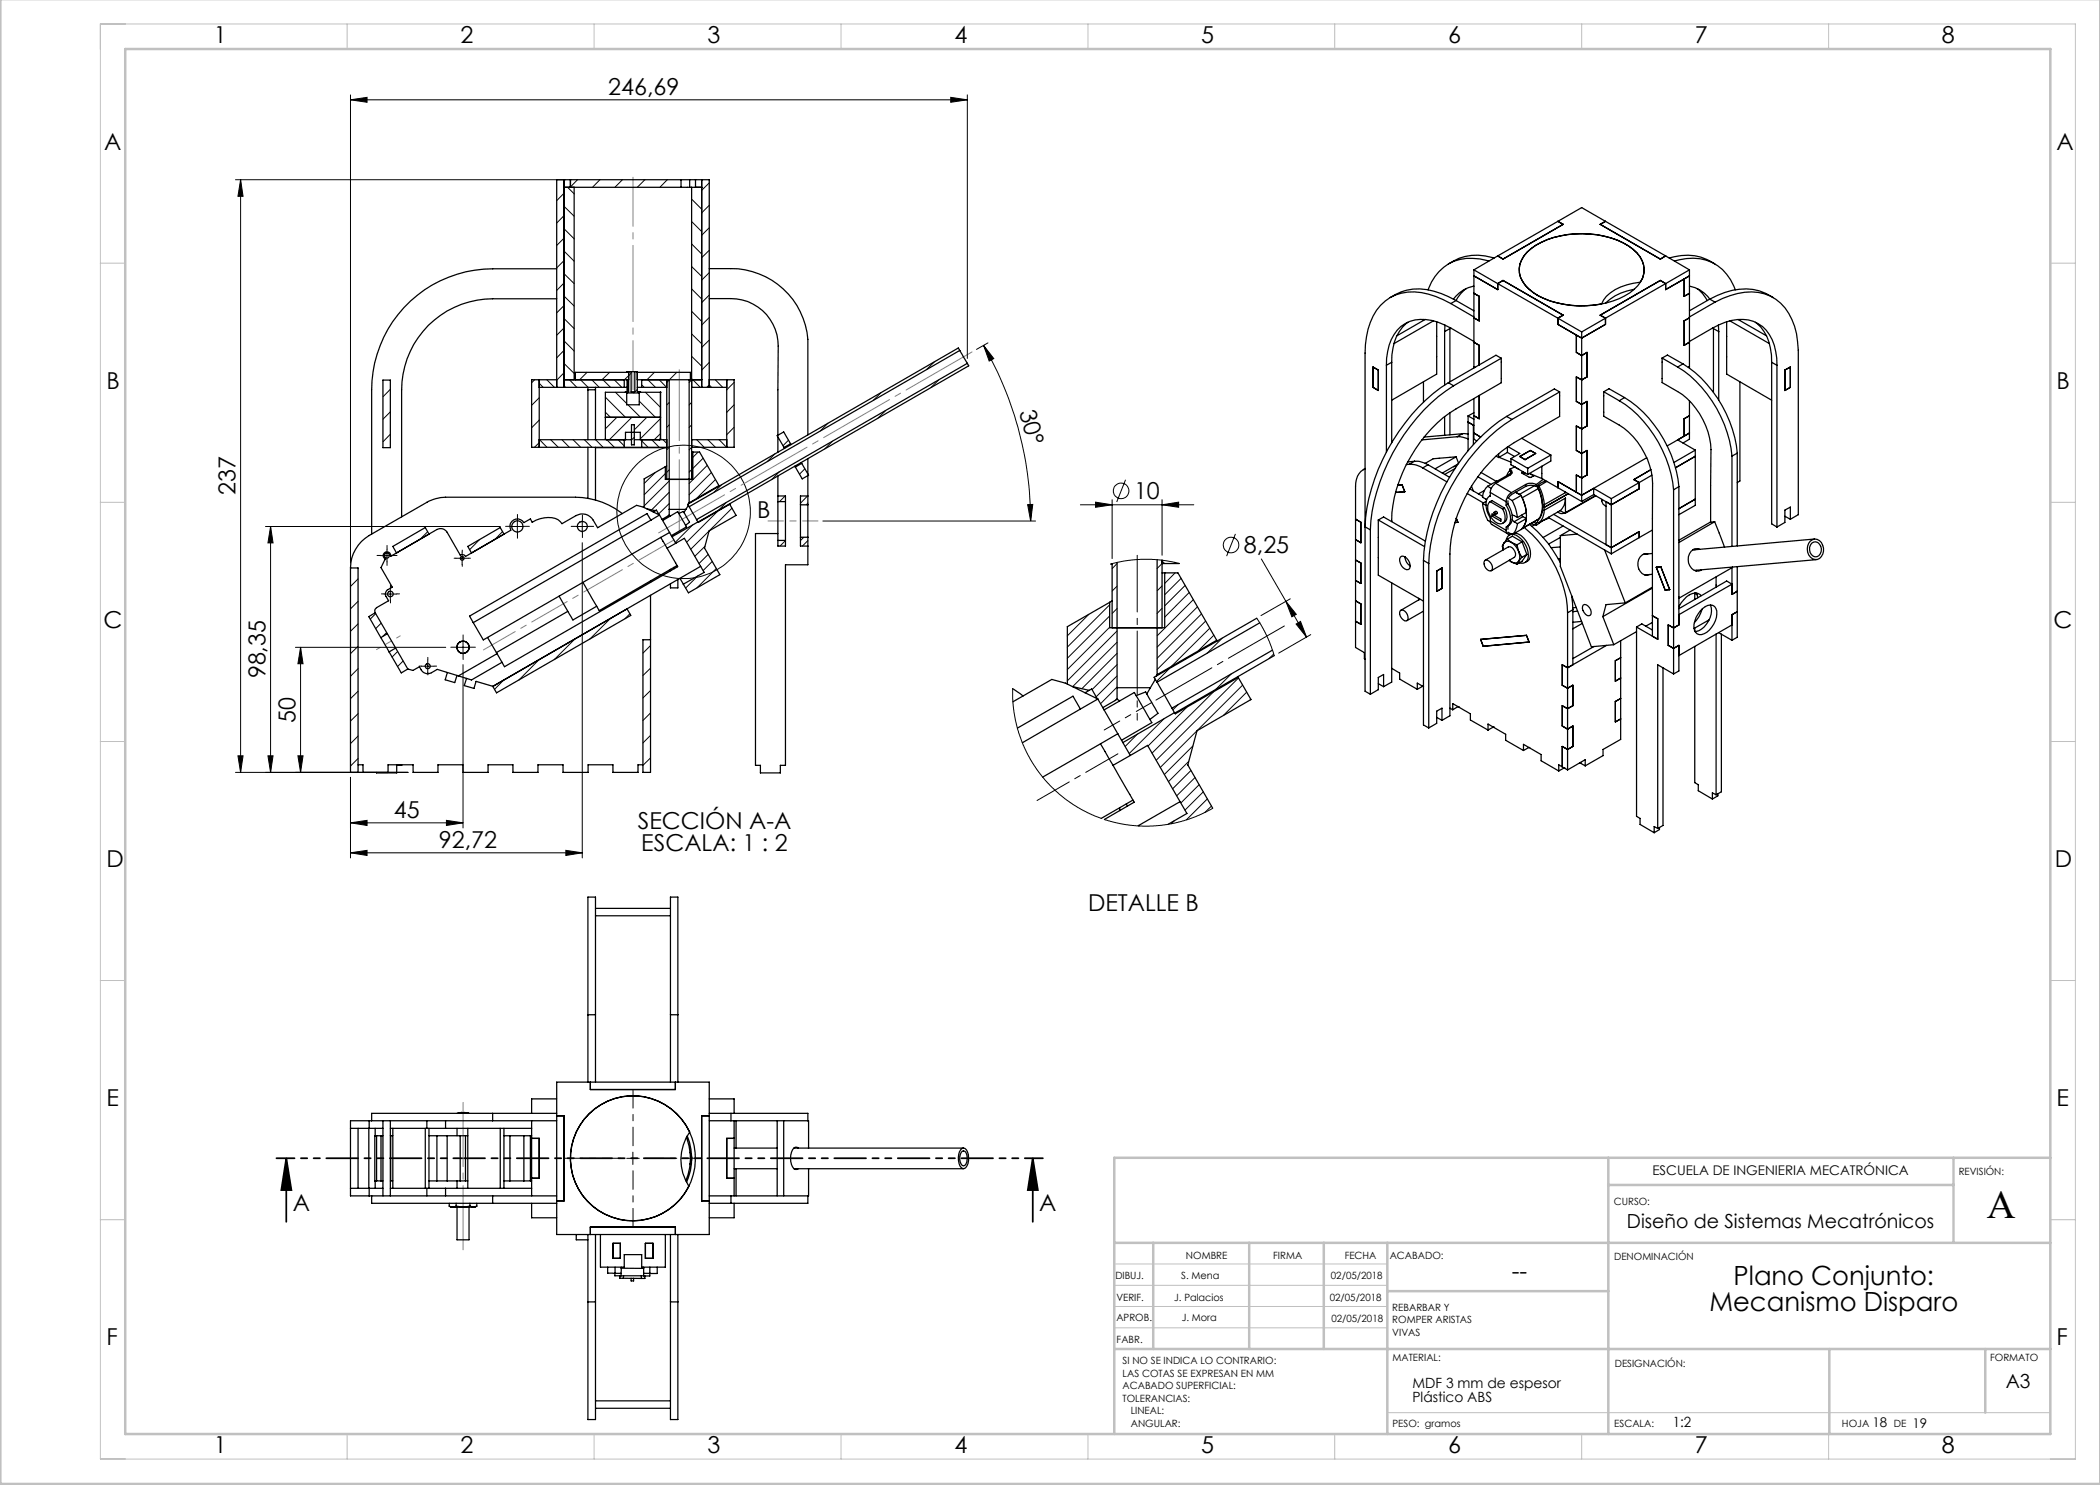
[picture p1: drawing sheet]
<svg xmlns="http://www.w3.org/2000/svg" width="420mm" height="297mm" viewBox="0 0 420 297" stroke-linecap="round" stroke-linejoin="round" font-family="sans-serif">
<!-- layer: Capa 1 -->
<g fill="none" stroke="#000" stroke-width=".2">
<path d="M70.1 20l3.3-.5v1zM70.1 19v93.6M70.1 20h123.4M190.1 19.5l3.4 .5-3.4 .5zM193.5 19v52.7M47.1 35.9h66M48.1 35.9v118.6M48.1 35.9l.5 3.4h-1zM112.8 38.6l-1.5 1.5M113.5 37.5l1.3 1.3M115.5 35.9l-1.5 1.6M120 35.9l-1.5 1.6"/>
<path d="M124.5 35.9l-1.5 1.6M129 35.9l-1.5 1.6M133.5 35.9l-1.5 1.6M138.3 39.8l2 2M141.9 36.6l-1.6 1.5M112.8 43.1l-1.5 1.5M112.8 47.6l-1.5 1.5M112.8 52.1l-1.5 1.5M112.8 56.6l-1.5 1.5M112.8 59.2l2 2M112.8 54.7l2 2M112.8 50.2l2 2"/>
<path d="M112.8 45.8l2 2M112.8 41.3l2 1.9M138.3 57.8l2 2M138.3 53.3l2 2M138.3 48.8l2 2M138.3 44.3l2 2M141.9 59l-1.6 1.5M141.9 45.5l-1.6 1.6M141.9 41.1l-1.6 1.5M141.9 50.1l-1.6 1.4M141.9 54.5l-1.6 1.5M78.1 77.9l-1.5 1.5"/>
<path d="M106.9 75.9l-.6 .6M107.8 79.5l-1.5 1.6M107.8 76.7l.8 .8M109.4 75.9l1.5 1.6M112.8 77.2l.3 .3M112.8 61.1l-1.5 1.5M112.8 65.6l-1.5 1.5M112.8 70.1l-1.5 1.5M112.8 74.5l-1.5 1.6M112.8 72.7l2 2M112.8 68.2l2 2M112.8 63.7l2 2"/>
<path d="M113.9 75.9l1.5 1.6M116.1 75.9l1.5 1.6M117.4 74.5l-1.5 1.4M118.4 75.9l1.4 1.6M120.6 75.9l1.5 1.6M121.1 79.4l4 4.1M121.9 74.5l-1.5 1.4M122.8 75.9l1.6 1.6M123.1 78.5l2.2 2.2M126.2 74.6l-1.3 1.3M127.5 77.9l-.7 .7M128.3 77l.5 .5"/>
<path d="M129.1 78.5l3 3M129.6 75.9l1.5 1.6M130.9 74.5l-1.5 1.4M131.8 75.9l1.5 1.6M132.1 78.5h.1M133.8 76l-.4 .5M135.4 74.5l-1.5 1.4M138.3 75.7l1.8 1.8M138.3 76l-.5 .5M138.3 71.3l2 1.9M138.3 66.8l2 2M138.3 62.3l2 2"/>
<path d="M141.9 63.5l-1.6 1.5M141.9 77l.4 .5M141.9 72.5l-1.6 1.5M141.9 68l-1.6 1.5M141.9 77l-.5 .5M143.1 75.9l1.4 1.6M145.3 75.9v.1M146.8 76.5l-1.5 1.5M176.2 78.5l-1.5 1.5M186.9 72.4l-1.6 1.5M187.7 76l-1.5 1.5M196.7 69.1l2.1 2.6-1 .5z"/>
<path d="M196.7 69.1a69.9 69.9 0 0 1 9.4 35.1M197.6 68.6l-2.3 1.3M78.1 82.4l-1.5 1.5M78.1 86.9l-1.5 1.5M107.8 88.5l-.9 1M107.8 84l-1.5 1.5M107.9 87.9l1.5 1.6M110.1 87.9l1.6 1.6M112.4 87.9l1.5 1.6M114.6 87.9l1.5 1.6M116.9 87.9l1.5 1.6M119.1 87.9l1.5 1.6"/>
<path d="M121.1 82.4l1 1.1M121.4 87.9l1.5 1.6M123.4 83.5l-2.3 2.3M123.6 87.9l1.2 1.3M125.1 87.7l-.2 .2M125.6 81l2.5 2.5M126.4 83.5l-4.5 4.4M126.9 87.5l-.6 .5M127.8 80.2l3.3 3.3M128.3 88.2l1.3 1.3M129.4 83.5l-2.5 2.5M130.4 87.9l1.4 1.6"/>
<path d="M131 94.5l-2.2 2.2M132.1 86.7l-1.3 1.2M132.1 83.7l-4 4.1M132.6 87.9l.8 .8M133.1 94.7l-4.3 4.3M133.8 89.5l-.4 .5M133.8 80.5l-.4 .5M133.8 85l-.4 .5M133.8 94l-.4 .5M133.8 98.5l-3.5 3.5M133.8 96.2l-5 5M138.3 85l-.5 .5"/>
<path d="M138.3 89.2l.3 .3M138.3 89.5l-.5 .5M138.3 93.9l-.5 .5M138.3 80.5l-.5 .5M139.3 87.9l1.5 1.6M139.6 90.4l-1 1.1M140.6 91.6l-2 2.1M141.5 93.1l-3.7 3.6M141.6 87.9l1.5 1.6M142.3 94.5l-4.5 4.5M143.1 95.9l-3.8 3.8M143.8 87.9l1.5 1.6"/>
<path d="M144.4 96.9l-1.6 1.6M146.8 81l-1.5 1.5M146.8 85.4l-1.5 1.6M155 90.8l-1.5 1.5M155.9 94.4l-1.6 1.5M157 99.2l-1.1 1.1M157.7 88l-1.1 1.1M161 93.8l-1.1 1.1M161.5 99.2l-1.4 1.4M165.6 84.6l-1.5 1.6M166.5 88.2l-1.5 1.6M177.1 82.1l-1.5 1.5"/>
<path d="M222.4 99.9v11.8M225.1 96l-1.8 4.4M232.4 99.9v11.2M53.1 105.3h47M54.1 105.3l.5 3.3h-1zM54.1 105.3v49.2M71.6 115.8l-1.5 1.5M76.1 111.1h2.5M76.8 118.8h2.5M77.4 109.9v2.5M78.1 117.5v2.5M85.5 106.4l-1.5 1.4"/>
<path d="M91.2 111.7h2.5M92.4 110.4v2.5M96 107.9l-2.1 2M100.5 106.3l-1.5 1.6M102.2 105.3h2.5M103.5 104v2.5M115.2 105.3h2.5M116.5 104v2.5M116.5 108.5v63.1M133.8 102.9l-.2 .3M133.8 100.7l-2.1 2.1M138.5 105l-3.5 3.5"/>
<path d="M139.6 115.2l-2.5 2.4M141 109.3l-2 2M141.6 110.9l-1.8 1.8M142.5 112.3l-1.9 1.8M143.3 113.7l-3.9 3.9M143.5 102.3l-6.2 6.1M145.2 100.5l-1.5 1.6M146.4 101.6l-8.3 8.3M147.2 103l-.1 .1M155.6 108.1h.1M157.1 108.1l-1.1 1.1M160.8 107.5l-.7 .6"/>
<path d="M161.6 100.6l-.3 .4M161.6 108.1l-1.1 1.1M164.6 104.2h42.5M205.5 100.9h1.1l-.5 3.3zM216.1 101h22.7M219.1 100.4l3.3 .6-3.3 .5zM223.4 117.2l-1 1M223.4 112.7l-1 1M232.4 101l3.3-.6v1.1zM232.4 112.2l.5 .5M232.4 112.7l-1 1M232.4 117.2l-1 1"/>
<path d="M234.9 112.5l.3 .2M235 114.6l-2.1 2.1M235.9 112.7l-3.7-.7-4.2-.1-2.9 .2-3 .7M236.2 115.7l-3.3 3.3M237 117.1l-4.1 4.1M237.8 118.5l-4.9 4.9M238.7 119.9l-7.3 7.3M247.1 106.8l-1.8 4.4M252.3 111.8l4.9 8.5M258.1 119.8l-5.9 3.3M59.1 129.5h30M60.1 129.5l.5 3.2h-1z"/>
<path d="M60.1 129.5v25M71.6 120.3l-1.5 1.5M71.6 138.3l-1.5 1.4M71.6 133.7l-1.5 1.6M71.6 129.3l-1.5 1.4M71.6 124.8l-1.5 1.5M75.1 122.7l-1.1 1.1M76.2 124.6l-1.1 1.1M77.3 126.5l-.7 .8M79.5 130.3l-1.1 1.1M80.6 132.2l-1.1 1.1M84.3 133.2h2.5"/>
<path d="M85.5 132v2.5M91.4 129.5h2.4M92.6 128.2v2.5M92.6 132.9v32.7M100.8 136l-1.9 1.9M107.8 131.9l-4 4.1M114.9 127.8l-4.1 4.1M122 123.8l-4.1 4M126 122.8l-1 1M130.1 138.1l-1.5 1.5M130.1 133.6l-1.5 1.5M130.1 129.1l-1.5 1.5"/>
<path d="M202.5 137.7v2.1l.3 2.5 .9 4.1 1.4 3.6 2.2 3.8 2.6 3.2 3.1 2.8 3.4 2.2 3.8 1.7M217.8 122.9l-4.3 4.3M221.9 123.2l-8.4 8.5M221.9 125.4l-8.4 8.5M221.9 121l-8.4 8.4M223.4 121.7l-1 1M223.4 139.7l-.4 .5M223.4 137.4l-3.3 3.4M223.4 135.2l-4.2 4.2M223.4 132.9l-5 5M223.4 130.7l-7 7.1M223.4 128.4l-8.9 8.9"/>
<path d="M223.4 126.2l-9.9 10M232.4 121.7l-1 1M233.9 133.7l-2.6 2.6M239.5 121.4l-8.1 8M240.3 122.8l-8.9 8.9M241.1 124.2l-9.7 9.7M242 125.6l-7.7 7.6M242.7 138.4l-12.3 12.2M242.8 127l-3.2 3.2M244.5 127.6l-3.1 3.1M246.2 134.8l-3 3.1M247.7 135.6l-16.5 16.4"/>
<path d="M248.5 137l-16.4 16.5M249.3 138.4l-4.6 4.7M250.2 139.8l-.2 .2M251.4 123.6l2 3.6 1.4 3.9M254.7 130.8l-.9 .9M257.2 120.3l2.1 2.6-.9 .5zM257.2 120.3l4.1 7.1M259.2 124.8l.9-.5 1.2 3.1zM262.1 126.9l-6.4 3.7M47.1 154.5h34.5M47.6 151.2h1l-.5 3.3zM53.6 151.2h1l-.5 3.3z"/>
<path d="M59.6 151.2h1l-.5 3.3zM70.1 155.5v16.1M71.6 151.7l-1.5 1.5M71.6 147.2l-1.5 1.5M71.6 142.7l-1.5 1.5M130.1 151.6l-1.5 1.5M130.1 147.1l-1.5 1.5M130.1 142.6l-1.5 1.5M227.5 146.8l-2.5 2.5M232.8 143.7l-7 7M235.6 140.9l-1 1.1M237.4 141.4l-7.8 7.8"/>
<path d="M237.7 152.3l-4 4M238.2 154.1l-3.7 3.7M238.5 149.2l-5.6 5.7M239 155.5l-3.7 3.7M239.8 156.9l-3.6 3.7M240.7 158.4l-3.7 3.6M241.5 159.8l-4.2 4.2M70.1 164.6l3.3-.5v1zM70.1 170.6l3.3-.5v1zM70.1 164.6h22.5M70.1 170.6h46.4M89.3 164.1l3.3 .5-3.3 .5z"/>
<path d="M113.2 170.1l3.3 .5-3.3 .5zM220.9 163.9l3.1 .8 3.6 .5M234.8 164.1l-.5 .6M242.3 161.2l-1.3 1.3M242.5 161.6l-3.3 1.7-3.7 1.2-3.5 .6-4.2 .1M125.3 231.7h2.5M126.6 230.4v2.5"/>
<circle cx="224.2" cy="98.2" r="1.55"/>
<circle cx="136.7" cy="102.4" r="13.3"/>
<circle cx="246.2" cy="109" r="1.55"/>
</g>
<path d="M57.3 231.7l1 6.3h-2zM57.3 231.7v12.7M206.6 231.7l1 6.3h-2zM206.6 231.7v12.7" fill="none" stroke="#000" stroke-width=".35"/>
<g fill="none" stroke="#000" stroke-width=".2" stroke-dasharray="15.2 1.3 1.3 1.3">
<path d="M76.2 111.1h-.8M76.8 118.8h-.5M77.4 109.8v-.7M77.4 112.3v.8M78.1 117.5v-.5M78.7 111.1h.7M79.3 118.8h.6M91.2 111.6h-.4M92.4 110.4v-.4M92.4 112.9v.4M93.7 111.6h.4M102.2 105.3h-1.1"/>
<path d="M103.5 104v-1.1M103.5 106.5v1.1M104.7 105.3h1.2M115.2 105.3h-1M116.5 104v-1M116.5 106.5v1M117.7 105.3h1M78.1 120v.6M84.3 133.2h-.5M85.6 132v-.5M85.6 134.5v.5M86.8 133.2h.5"/>
<path d="M91.4 129.4h-1.2M92.6 128.2v-1.2M92.6 130.7v1.2M93.9 129.4h1.2"/>
</g>
<path d="M227.4 137.5v-26.4" fill="none" stroke="#000" stroke-width=".2" stroke-dasharray="15.2 1.3 1.3 1.3" stroke-dashoffset="3.9"/>
<path d="M227.4 137.5v6.5" fill="none" stroke="#000" stroke-width=".2" stroke-dasharray="15.2 1.3 1.3 1.3" stroke-dashoffset="13.9"/>
<path d="M230.4 140.5l-9.6 5.5" fill="none" stroke="#000" stroke-width=".2" stroke-dasharray="15.2 1.3 1.3 1.3" stroke-dashoffset="11.6"/>
<path d="M207.4 160.1l16.2-9.3" fill="none" stroke="#000" stroke-width=".2" stroke-dasharray="15.2 1.3 1.3 1.3" stroke-dashoffset="7.8"/>
<path d="M256.9 125.2l-25.7 14.8" fill="none" stroke="#000" stroke-width=".2" stroke-dasharray="15.2 1.3 1.3 1.3" stroke-dashoffset="2.3"/>
<path d="M208.6 231.7h-153.3" fill="none" stroke="#000" stroke-width=".35" stroke-dasharray="6.3 1.3 1.3 1.3 1.3 1.3" stroke-dashoffset="2.7"/>
<path d="M153.6 104.2h10" fill="none" stroke="#808080" stroke-width=".2" stroke-dasharray="15.2 1.3 1.3 1.3" stroke-dashoffset="12.1"/>
<path d="M194.4 70.4l-62.7 36.2" fill="none" stroke="#808080" stroke-width=".2" stroke-dasharray="15.2 1.3 1.3 1.3"/>
<path d="M135.9 73.9v32.2" fill="none" stroke="#808080" stroke-width=".2" stroke-dasharray="15.2 1.3 1.3 1.3" stroke-dashoffset="1.1"/>
<path d="M126.6 35.4v42.5" fill="none" stroke="#808080" stroke-width=".2" stroke-dasharray="15.2 1.3 1.3 1.3" stroke-dashoffset="5.4"/>
<path d="M80.1 127.2l-4.8 2.7M112.7 120.7l4.8-2.7" fill="none" stroke="#808080" stroke-width=".2" stroke-dasharray="15.2 1.3 1.3 1.3" stroke-dashoffset="14.4"/>
<path d="M117.5 118l17.3-10" fill="none" stroke="#808080" stroke-width=".2" stroke-dasharray="15.2 1.3 1.3 1.3" stroke-dashoffset="7.1"/>
<path d="M96.7 130l16-9.3" fill="none" stroke="#808080" stroke-width=".2" stroke-dasharray="15.2 1.3 1.3 1.3" stroke-dashoffset="7.9"/>
<path d="M124.1 231.7h-11.2M126.6 229.1v-11.2M126.6 234.2v11.2M129.1 231.7h11.3" fill="none" stroke="#000" stroke-width=".2" stroke-dasharray="15.2 1.3 1.3 1.3" stroke-dashoffset="11.5"/>
<path d="M92.6 220.5v29.5" fill="none" stroke="#808080" stroke-width=".2" stroke-dasharray="15.2 1.3 1.3 1.3" stroke-dashoffset="2.4"/>
<g fill="none" stroke="#c0c0c0" stroke-width=".2">
<path d="M20.1 4.8h395v287h-395zM69.4 4.8v5M118.8 4.8v5M168.2 4.8v5M217.6 4.8v5M266.9 4.8v5M316.3 4.8v5M365.7 4.8v5M20.1 52.6h4.9M410.1 52.6h5M20.1 100.5h4.9M410.1 100.5h5"/>
<path d="M20.1 148.3h4.9M410.1 148.3h5M20.1 196.1h4.9M410.1 196.1h5M20.1 243.9h4.9M222.8 257.1h54.7M222.8 252.8h54.7M410.1 243.9h5M222.8 261.3h54.7M222.8 265.6h54.7M69.4 286.8v5M118.8 286.8v5"/>
<path d="M168.2 286.8v5M217.6 286.8v5M266.9 286.8v5M277.5 282.5h132.6M316.3 286.8v5M365.7 286.8v5"/>
</g>
<g fill="none" stroke="#c0c0c0" stroke-width=".5">
<path d="M.1 -.1v296.9h419.9M25 9.8h385.1v277h-385.1zM321.6 237h69.1M321.7 231.6v55.2M390.7 231.6v17M410.1 231.6h-187.3v55.2M222.8 248.6h187.3M230.6 248.6v21.2M249.8 248.6v21.2M264.8 248.6v21.2M277.5 248.6v38.2M277.6 258.2h44.1"/>
<path d="M222.8 269.8h187.3M365.9 269.8v17M397.1 269.8v12.7"/>
</g>
<g fill="#000">
<path d="M205.5 100.9h1.1l-.5 3.3zM196.7 69.1l2.1 2.6-1 .5z"/>
<path d="M219.1 100.4l3.3 .6-3.3 .5zM232.4 101l3.3-.6v1.1zM259.2 124.8l.9-.5 1.2 3.1zM257.2 120.3l2.1 2.6-.9 .5z"/>
<path d="M60.1 129.5l.5 3.2h-1zM59.6 151.2h1l-.5 3.3zM54.1 105.3l.5 3.3h-1zM53.6 151.2h1l-.5 3.3z"/>
<path d="M47.6 151.2h1l-.5 3.3zM48.1 35.9l.5 3.4h-1z"/>
<path d="M70.1 164.6l3.3-.5v1zM89.3 164.1l3.3 .5-3.3 .5zM70.1 170.6l3.3-.5v1zM113.2 170.1l3.3 .5-3.3 .5zM70.1 20l3.3-.5v1zM190.1 19.5l3.4 .5-3.4 .5z"/>
<path d="M206.6 231.7l1 6.3h-2zM57.3 231.7l1 6.3h-2z"/>
</g>
<g fill="none" stroke="#000" stroke-width=".25">
<path d="M112.8 35.9v41.6M112.8 37.5h23.4M114.1 35.9v1.6M114.8 37.5v38.4M136.2 37.5h2.1M136.2 35.9h1.7M136.2 35.9h-24.9v41.6M136.2 35.9v1.6M137.9 35.9h1.2M137.9 35.9v1.6M138.3 37.5v58.4M138.3 37.5h2"/>
<path d="M139.1 35.9h2.8v41.6M139.1 35.9v1.6M140.3 35.9v41.6M111.3 53.8h-12.8a24.2 24.2 0 0 0-24.2 24.2v28.8M111.3 59.8h-12.8a18.2 18.2 0 0 0-18.2 18.2v25.4M141.9 53.7h4.3a15.4 15.4 0 0 1 15.4 14.2v19.1M141.9 59.7a17.7 17.7 0 0 1 7.7 .6 9.6 9.6 0 0 1 6 8.9v17.8M278 59.5a10.5 10.5 0 0 1 10.2-.8l3 1.4M293.3 57.7a6.6 6.6 0 0 0-2.1 2.4M294.8 57.3a6.2 6.2 0 0 0-4.1 2.5M294.8 54v19.6M294.8 58.7l1 .6v4.9l-1-.6"/>
<path d="M294.8 55.2l4.7 2.7v-1.2M294.8 54l4.7 2.7M297.8 52.2a9.5 9.5 0 0 0-10 2.1 10.4 10.4 0 0 0-2.2 3.7M298.8 51.6a10.2 10.2 0 0 0-9.1 1.2M299.5 56.7l12.1 6.9M299.5 56.7l1.1-.6 12 6.9-1 .6M299.5 51.2l-4.7 2.8M305.4 50.5a16.3 16.3 0 0 1 12.5-3.7 14.1 14.1 0 0 1 9.5 3.8 4.6 4.6 0 0 1 .6 5.8 10.2 10.2 0 0 0-7.3 3.6l-.4 .8a19.1 19.1 0 0 1-13.6-2.2 5.9 5.9 0 0 1-2.9-4.8 5.3 5.3 0 0 1 1.6-3.3zM305.5 50.4a15.4 15.4 0 0 1 11-3.7 15.9 15.9 0 0 1 10.9 3.8 4.8 4.8 0 0 1-.6 7.4 17.7 17.7 0 0 1-14.3 2.9 11.3 11.3 0 0 1-8.1-4.6 4.6 4.6 0 0 1 1.1-5.8zM311.6 44.3l1 .6-12 6.9-1.1-.6M311.6 44.3l4.7-2.8 4.8 2.8M311.6 44.3l-12.1 6.9"/>
<path d="M321.1 44.3l-1.1 .6 12.1 6.9 1-.6M321.1 44.3l12 6.9M326.9 57.9a10.3 10.3 0 0 0-5.7 2.7M333.1 56.7l-1-.6-12.1 6.9 1.1 .6M333.1 51.2l4.8 2.8M333.1 56.7v1.2M333.1 56.7l-12 6.9M333.8 51.6a10.1 10.1 0 0 1 9.2 1.2M334.9 52.2a9.3 9.3 0 0 1 10.4 2.7l.8 1 1 2.1M336.8 55.8l1.1-.6-4.8 2.7M336.8 55.8v3.5l1.1-.6M336.8 55.8l-3.7 2.1"/>
<path d="M337.9 57.3a6.1 6.1 0 0 1 4 2.5M337.9 54l-4.8 2.7M337.9 54v19.7M339.4 57.7a6.6 6.6 0 0 1 2.1 2.4M341.9 59.8l1.1 .6M341.9 59.8l-4 2.4M354.6 59.5a10.4 10.4 0 0 0-9.6-1l-3.1 1.3M76.6 76h1.5v13.5h-1.5zM107.8 75.9v13.6M107.8 77.5h17M111.3 75.9h-5v13.6h18.5M112.8 75.9h12.9"/>
<path d="M117.6 77.5v10.4M117.6 78h1.5M119.1 77.5v10.4M124.8 77.5h.6M124.8 75.9v1.6M125.3 78.3v2.7h2.5v-2.7M125.3 78.6h2.5M125.4 75.9v2.4M125.5 74.3l-.1 .2M125.5 74.3h.7M125.5 74.3v.2M125.5 75.9v2.4"/>
<path d="M125.7 74.3v4l-4.6 .2v9.3l.2 .1M125.7 74.5h-10.6v1.4M126.2 74.3h.8M126.2 74.3v4h.8v-4M127 74.3h.5v4l4.6 .2v9.2M127.5 77.5h.8M127.5 75.9h12.8M127.5 74.5h10.6v1.4M128.3 75.9v1.6M128.3 77.5h5.1M133.4 75.9v20M133.8 75.9v27.1"/>
<path d="M137.8 75.9v24.7M138.3 77.5h7M141.9 75.9h4.9v13.6h-8.5M145.3 75.9v13.6M191.9 70.1l1.6 2.6M191.9 70.1l-.2-.5-54.2 31.3 .3 .4M191.9 70.1l-54.1 31.2M193.5 72.7l.2 .5-54.1 31.2M193.5 72.7l-54.2 31.2M274.6 73.4l1.1 .6v4.1l-1.1-.6zM277.3 73.1v17.3M278.3 72.5l-1 .6"/>
<path d="M278.3 72.5v16M281.6 64.4a8.6 8.6 0 0 0-3.2 6.6l-.1 1.5M284.7 63.9v.2M284.7 76.4v4M285 63.9l-5.6 3.3M286.7 64.2l-7.9 4.5M287.3 64.3v10.5l-9 5.2M288.9 66.3v10.7M289 65l-.1 1.3M289.7 76.5a38.3 38.3 0 0 0-15.4 21.3 28.1 28.1 0 0 0-1.3 7.6l1.1 .6M289.7 76.5l1 .6M290 65.7l-1.1 .6"/>
<path d="M290 65.5v10.8M290.2 60.7a14.3 14.3 0 0 0-9.9-2.1 9.2 9.2 0 0 0-6.7 7.2l-.5 3.1-.1 1.7v67.7l1.1 .5M290.2 60.7l4.6 2.7M290.7 77.1a38.3 38.3 0 0 0-15.4 21.3 28.1 28.1 0 0 0-1.2 7.6M291.2 60.1l-1 .6M291.2 60.1l3.6 2.1M294.8 68.3a27.7 27.7 0 0 0-8.4-4.2 6.8 6.8 0 0 0-8.6 5l-.5 2.5v1.5M294.8 79.7v8.1l.5 .4M294.8 68.4l1 .7v3.9M294.8 73.3l.2 .2M295.8 79.1v4.6l-1-.6M300.2 75.8v.7l-9 5.3a28.7 28.7 0 0 0-12.3 17.6 18.1 18.1 0 0 0-.6 4.9"/>
<path d="M300.2 71.6v4.1M300.2 71.6l-1-.6-9.5 5.5M300.2 71.6l-9.5 5.5M311.6 63.6v1.3M311.6 64.9l3.7 2.1M311.6 63.6l4.7 2.8M311.6 64.9l4.7 2.7M311.9 78.4v4M311.9 78.4l-9.5 5.5M311.9 78.4l-1-.6-9.6 5.5M315.3 67v3.5l1 .6 1.1-.6v4.9l-1.1 .6-1-.6v4.9l1 .6 1.1-.6v4.9l-1.1 .6-1-.6v4.9l1 .6 1.1-.6v4.9l-1.1 .6-1-.6v3.5M315.3 67l1 .6"/>
<path d="M316.3 66.4v33.9M320.7 78.3v5a15.7 15.7 0 0 1 9.6 11l.2 2.4v30.5l1 .6M320.7 78.3l3.2 1.8M320.7 78.3l1.1-.6 3.1 1.8M321.1 63.6l-4.8 2.8M321.1 63.6v1.3l-4.8 2.7M324.9 79.5a24.2 24.2 0 0 1 10.9 17.8M324.9 79.5l-1 .6M332.4 71.6v4.9a16.1 16.1 0 0 1 6.7 5.1 14.7 14.7 0 0 1 3.1 8.3l-.1 14.6M332.4 71.6l3.1 1.8M332.4 71.6l1.1-.6 3.1 1.8M335.5 73.4a24.2 24.2 0 0 1 10.9 17.8"/>
<path d="M336.6 72.8a24.2 24.2 0 0 1 10.9 17.8M336.6 72.8l-1.1 .6M337.9 68.3a27.7 27.7 0 0 1 8.4-4.2 7 7 0 0 1 8.8 6.2l.3 2.8M337.9 63.6l-1.1 .6v4.9l1.1-.7M337.9 73.3l-.2 .2M342.7 65.7l1 .6M342.7 65.5v13M343 60.4a13.6 13.6 0 0 1 9.9-1.6 9.2 9.2 0 0 1 6 6.5l.4 1.4 .4 3.4v32.8l-1.6 1M343 60.4l-5.1 3M343.7 65v1.3M343.7 66.3v13.7M345.3 64.3v10.5l9 5.2"/>
<path d="M346 64.2l7.9 4.5M347.6 63.9l5.7 3.3M348 76.4v19.8l-.5 .3M348 63.9v.2M351.1 64.4a8.6 8.6 0 0 1 3.2 6.6v1.5M354.3 72.5l1.1 .6M354.3 72.5v32.3l1.1 .6M355.4 73.1v32.3M357 74l1.1-.6v4.1l-1.1 .6zM107.8 87.9h17.3M117.6 89.5v10.2M119.1 89.5v10.5"/>
<path d="M119.1 89.5h14.3M121.1 83.5h11M124.8 89.5h3.5M124.8 87.9v1.6M125.1 87.9h1.2M125.1 87.9v-1.4h3v1.4M126.3 84.9h.6v4.1h-.6zM126.9 87.9h1.2M128.1 87.9h5.3M128.3 87.9v1.6M128.3 89.5h5.1M131.8 87.9l.3-.2z"/>
<path d="M132.1 87.7h.1M133.1 93.3l-4.3 2.5v5.7M133.4 93.2l-.3 .1M138.3 90.4h.3M138.3 87.9h7M138.6 90.4v5.5h-5.5v-2.6M138.6 90.4h1.3l3.9 6.7M143.8 97.1v.1M143.8 97.1l-6 3.5M155.6 99.2h1.5v1.1M155.6 87.4v3M155.6 95.2v5.1"/>
<path d="M156.8 89.5l.1 .2M158.1 88.8l.1 .1M158.1 88.8l-1.3 .7M158.1 88.8l-1.4-2.4-1.3 .7 1.4 2.4M159 93.2l.1 .2M160.3 92.5v.2M160.3 92.7l-1.2 .7M160.3 92.7l1.4 2.3-1.3 .8-1.3-2.4M161.6 91.7v3.1M161.6 95.1v5.9M161.6 99.2h-1.5v1.8M273 93.8a3.4 3.4 0 0 0-1.9 3.6v32.1l1.8 1v1.3h.1"/>
<path d="M273 93.7l-.3 .2M279.5 97h.9l.6 1.4-1.9 .1M281.9 92.8a4.7 4.7 0 0 1 2.7 .8M281.9 92.8l-.6 .1M282.9 92.2a5 5 0 0 1 2.7 .8M282.9 92.2l-1 .6M282.9 92.2l-1.3 .2M284.6 93.6l4.8 2.8M285.6 93l-1 .6M285.6 93l4.3 2.5M288.9 83.3v3.8M290 82.5v4.5"/>
<path d="M291 93.7l-2.1 1.2M291.2 91.4l-4.6 .4-1.6 .9M291.2 91.4l-4.2 2.4M291.2 91.4l.5 1.2M291.3 93.3h-.6M291.4 87.3h.7l1.5 .5M291.4 87.3l-7 .7M291.6 92.8l-3.1 1.8M292.5 86.7l1.1 .1M292.5 86.7l-1.1 .6M292.5 86.7l-7.7 .7M293.4 98.7l3.3 1.9"/>
<path d="M293.6 83.2v6.9M293.6 83.2l1.2 .7M294 97.8l2.5 1.5M294.3 97.2l.4 1M294.8 86.6l1.3 .8M294.8 85.1l-1.2-.7 1.1 .7v3.8M294.8 82.5l-1.2 .7M295.6 95.4l2.6 1.5M296.2 94.5l3.1 1.8M296.9 98.1l-1.2 .7M297.5 97.3a3.2 3.2 0 0 0-1 2.1l.8 .5M297.5 97.3l.8 .4"/>
<path d="M298.1 99.2a1.85 1.85 0 0 0-.8 2.3l.1 .7 .7 1.4v.6M298.1 99.2l-.2 .1M298.1 98.5l3.1 1.9M298.1 98.5v.7M299.1 96.7a2.49 2.49 0 0 0-1 1.8M299.1 96.7l3.2 1.8M299.2 91.2l.5 .3M299.3 96.2l-1.8 1.1M299.3 96.2l.3 .2M299.7 90.8v.7M299.8 91.5l2.4 .9M301.3 83.3a38.3 38.3 0 0 0-16.6 28.8"/>
<path d="M301.3 83.3l1.1 .6M301.5 89.4v1.1M301.5 90.5l1.4 .8M301.5 90.5l-1.8 1M301.6 89.3l2.4 1.4-1.8 1M301.6 99.6l.8 .5M302 93.8a.64 .64 0 0 1 .4 .6 .64 .64 0 0 1-.4 .6l-2.9 1.7M302 93.8v.4l.4 .4M302 94.1l-.7 1M302.2 91.7l3.3 2M302.2 91.7v1.3l3.3 1.9M302.3 94.5l-.3 .2"/>
<path d="M302.3 98.5a2.11 2.11 0 0 0-1.1 1.9M302.3 94.6l-2.9 1.7M302.4 83.9a38.1 38.1 0 0 0-15.4 21.2 30 30 0 0 0-1.2 7.6M302.7 93.2l1.1 .7M303 93.4l-1 .4M304 91.3l2.1-1.2 1 .6-2.1 1.2zM304.2 99.1a10.4 10.4 0 0 1 1.1 3.4l-1.8 1M304.2 99.1l-1.8 1M304.3 87.7l5.9 3.3M304.4 94.4v.2M304.4 94.6l1.5 .9h.3l.6-.4M304.6 94.3l-.2 .1"/>
<path d="M305 94.5l-.4 .3M305.1 96.9a2.47 2.47 0 0 1 2.2 0M305.1 97.3l-2.8 1.6-.5 .6M305.1 97.3a2.47 2.47 0 0 1 2.2 0M305.1 96.9l-2.8 1.6M305.1 96.9v.4M305.5 93.7v1.2M305.9 94.7l2.5 1M306.1 94.8l.6 .4M306.9 97.2l-3 1.7-.8-.4 1.1 .6M307.3 96.9v.4M307.3 97.3l.4 .4"/>
<path d="M307.4 97.2a7.8 7.8 0 0 1 1.1 4.1l.3 .2 4.9-2.8M307.6 97.1l.2 .1M307.7 97.7l-3.3 1.9a6.9 6.9 0 0 1 .4 5.6l-.4 .5M307.7 97.7a7 7 0 0 1 .3 5.7l-.3 .5M307.8 97.2a8.6 8.6 0 0 1 1 3.8M308.4 93.2v2.5M308.4 95.7l3.2 1.8M308.7 95.9l-1.4 1M309.1 96.2l-.9 .4-.9 .7M309.4 96.3l-1.6 .9M310.2 91l-4.7 2.7M310.2 91v1.2l-4.7 2.7"/>
<path d="M311.6 96.3l3.7 2.2M311.6 96.3v1.2M311.6 96.3l4.7 2.8M311.6 97.5l4.7 2.8M311.9 82.5v.8l-9 5.2a28.9 28.9 0 0 0-12.4 17.7l-.3 1.6-.2 3v32.4l-1.6 .9M313.1 99.6a3.1 3.1 0 0 1-1.1 2.5M313.1 98.4l-4.3 2.6M313.1 99.6v2.9M313.1 99.6l-4.3 2.5M315.3 98.5l1 .6M318.7 97.7l3.6 2M318.7 97.7l-2.4 1.4"/>
<path d="M318.7 97.7v1.2M318.7 98.9l3.6 2.1M318.7 98.9l-2.4 1.4M319.1 99.1l-6 3.4M319.2 99.2l-6.1 3.5M320.4 99.9a1.35 1.35 0 0 0 .8 1.3M322.3 99.7v11.1M323.9 80.1a24.2 24.2 0 0 1 10.8 17.9M327.8 96.5v1.3l-5.5 3.2M327.8 96.5l-5.5 3.2M329.4 91.5l-13.1 7.6M330.2 93.9l-3.4 2 1 .6"/>
<path d="M330.4 95l-2.6 1.5M334.7 98v36.8M335.8 97.3v27.7l-1.1 .6-1-.6v4.1l1 .6 1.1-.6v5.1l-1.1 .6M335.8 97.3l-1.1 .7M336.8 87.2l1.1-.6-2.4 1.4 3.6 2M336.8 87.2l-3.4 2M337.9 80.2v7.6l-1.3 .8M337.9 83.1l-1.1 .6v3.5M339.1 99.8l-3.3 1.9M339.1 90v11.1l-3.3 1.8M339.1 91.3l-4 2.3M339.1 90l-4.3 2.5"/>
<path d="M346.4 91.2v18.1M347.5 90.6v18.6M347.5 90.6l-1.1 .6M70.1 113.6h1.5v40.9h-1.5zM85.8 106.8l-.7-1.3-6.5 3.8 .7 1.3M93.6 109.3l6.4-3.8 .8 1.3-6.5 3.8zM111.8 119.2l2.8 4.8 4.7-2.8M124.4 102.7a15 15 0 0 0-9.3-3.3h-26a8 8 0 0 0-3.7 1.1l-11.6 6.6a7.6 7.6 0 0 0-3.7 6.5M129.4 101.8l1.7 .3M130.1 119.1v35.4h-1.5v-26.6h1.5M130.1 116.2v.3M130.2 104l-35.5 20.5"/>
<path d="M130.2 104l-.8-1.3-35.5 20.5 .8 1.3M131.1 102.1l.2-.1 .6 1M131.1 102.1l-.5 .3M131.9 103l-3.2-1.6-1.4-.3-7.8 4.4a4 4 0 0 0-2.4-2.6 2.44 2.44 0 0 0-1.9 .2l-2.8 1.6a3.3 3.3 0 0 0-3.6-1.1l-1.6 .4-.8 .5-.3-.7-1.3 .7a1.51 1.51 0 0 0-2.1-.5 1.51 1.51 0 0 0-.5 2l-9.1 5.3a.78 .78 0 0 0-1.1-.3l-2.6-4.5a1.51 1.51 0 0 0-2-.6l-9.3 5.4a.76 .76 0 0 0-.5-.9 .76 .76 0 0 0-.9 .5 .76 .76 0 0 0 .5 .9l-.2 .1-.8 1.6 2.3 3.9-.9 .5a1 1 0 0 0-.4 1.4l.5 .9-2.4 1.3a.75 .75 0 0 0-.3 1.1M131.9 103l3.2 5.7M131.9 103l-1.7 1M132.2 107.5l3.3 5.8-34.6 20-.5-.8M132.2 107.5l-35.5 20.5-2-3.5M132.5 104.1l3-1.8 .9 1.4 .9 1.7-3 1.7M133.4 109.6l3.5-1.9 3.2 5.6M133.8 103l.3 .2M133.8 101.9h3.4"/>
<path d="M133.8 103l-1.4 .9M133.9 106.5l-1.7 1M134.1 113.9v.3M134.8 113.5l.1 .2M135.4 113.1l-15.6 9-3.2-5.6M135.6 115.9v1.7h-1.5v-.8M135.7 102.7l1-.4 1.2 2.2-.8 .6M136 115.7l.7 1.1M137.2 101.9l-.4 .6M137.7 101l-.5 .9M137.8 101.3l1.5 2.6M137.8 100.6l-.1 .1"/>
<path d="M139.3 103.9l.3 .5M139.6 104.4l-5.2 2.9M140.1 113.3l.7 1.2-4.1 2.3M140.1 113.3l-41.5 24-3.4-1-.4 1.4-1.9-.6 .4-1.4M145.9 100.8v.1M145.9 100.9l-6.2 3.6-.1-.1M145.9 100.9l1.3 2.2-5.4 3.1-.9 3.4 3.1 5.3-6.3 3.7-1-1.8M155.6 100.3v7.8M155.6 106.7h-4.5v46.4h1v1.5h4v-1.5h1v-40.1h4.5v-5.5M155.6 108.1v1.1h1.5v-1.1M155.6 108.1h1.5M155.6 100.3h1.5"/>
<path d="M157.1 100.3v7.8M160.1 101v6.5M160.1 107.5h1.5M160.1 107.5v1.7h1.5M160.1 101h1.5M161.6 101v6.5M222.1 112.8h.3M222.4 112.7v12.8M223.4 112.5v27.4M231.4 111.9v23M232.4 114.6h.5M232.4 112v13.5"/>
<path d="M232.4 112.7h3.5M232.9 114.6v10.9h-11v-5M232.9 114.6h2.7l7.7 13.5M271.1 103.8l1.1 .7v4l-1.1-.6M271.1 112l1.1 .6v4.1l-1.1-.6M274.1 106v32.8M275.7 104l9.2 5.3M275.7 104v11l9 5.2M275.7 104l1-.6 8.4 4.8M278.3 116.6v19.8l-1.6 .9M280.1 111.4a.82 .82 0 0 1 1.2 .3 1.94 1.94 0 0 1 .6 2 1.29 1.29 0 0 1-1.8-1l-.2-.5zM281 111.4a2.39 2.39 0 0 0 1 1.8"/>
<path d="M283.7 119.7l.1 .2M283.7 119.7l.1 .3M284 119.8l-3.8 2.3M284.7 112.1v32.9l1.1 .6M284.7 112.1l1.1 .6M285.8 112.7v32.9M287.3 114.2l1.1-.6v4.1l-1.1 .6zM291.3 103.6l.3 .9h-.6M296.5 100.7a10.4 10.4 0 0 0 1 3.4l.6 .3M296.5 100.7l.7 .4M296.9 112.1a.81 .81 0 0 1 1.2 .4 1.11 1.11 0 0 1 0 1.7 1.51 1.51 0 0 1-1.2-2.1zM297 112l4.7-2.6a1.37 1.37 0 0 1 1.2 2.1l-4.7 2.7"/>
<path d="M297.2 101.1h.1M297.3 100.3l-.8 .4M298 100.3a2.39 2.39 0 0 0 .2 3.1 2.4 2.4 0 0 0 2.2 1.3 1.36 1.36 0 0 0 .6-1.7l-.5-1.2M298 100.3l.4-.2 2.5 1.5M298 100.3l2.5 1.5M298.1 104.2v.4l.3 .3 3.1 1.8M298.1 104.2l3.1 1.9M298.4 102.8l1.8 1v.4l-1.8-1zM298.8 103l-.4 .2M298.8 102.5l.4-.2a.3 .3 0 0 1 .2 .4l-.4 .2M298.8 102.5l.2 .1v.3l-.2-.2zM300.8 108.6l-.2 .6v.8l-.1-.8z"/>
<path d="M300.9 101.6a2.68 2.68 0 0 1 .2 2.7l-.6 .4M300.9 101.6l-.4 .2M301.2 101a4.2 4.2 0 0 1 .7 3.8l-.7 .6v.7M301.2 106.1a.62 .62 0 0 0 .3 .6 .62 .62 0 0 0 .7 0M301.2 100.4v.6M301.4 107.8l-.6 .8M301.4 107.8l1.1-.6 1.9 1.2M301.4 107.8l.9 .7M301.6 100.8a4.2 4.2 0 0 1 .6 3.8l-.8 .7M301.6 100.8l-.4 .2M301.6 100.2v.6M301.6 105.2v.7"/>
<path d="M301.6 106.4l.8 .5M301.8 112.1l.5 .3zM302.2 106.8l-.4 .2M302.3 108.5l1.1 .5M302.3 108.5a3.7 3.7 0 0 1 1.4 1.8M302.3 108.5a1.04 1.04 0 0 0-1.5 .1M302.3 112.4l1.1 .5M302.3 106.9a1.25 1.25 0 0 0-1.1 1.2M302.4 100.1a9.4 9.4 0 0 1 1.1 3.4M302.4 103.1h.4l.7 .4M302.4 103.9l.4 .4M302.5 106.9a4.4 4.4 0 0 1 3.1 4.8 1.25 1.25 0 0 1-1.7 .9"/>
<path d="M302.8 104.3l.7 .4M303 106.6a4.3 4.3 0 0 1 2.9 5.3l-.9 .6M303.4 109l.3 1.3M303.5 104.7a3.2 3.2 0 0 1-1.1 2.2M303.7 110.3l.7 1.2M303.7 110.3a2.3 2.3 0 0 1 0 2M303.7 112.3a1.04 1.04 0 0 1-1.4 .1M303.7 112.3l-.3 .6M304.3 103l.3 .3M304.4 111.5l-.7 .8M304.4 108.4l1 2.5M304.4 108.4l-1 .6"/>
<path d="M304.4 105.7v.1M304.6 103.3l-1.8 1M304.6 103.3l.7 .4M304.8 105.5a24.4 24.4 0 0 1 8.6 15.6l.1 1.5M305.3 103.7a3.2 3.2 0 0 1-1.1 2.2l-1.8 1M305.3 103.7l-1.8 1M305.4 110.9l-1 .6M305.4 110.9l-1 1.4-1 .6M305.9 104.9a24.4 24.4 0 0 1 6.2 7.6M306 104.8l1.3 .3M306.7 104.5l.6 .2M307 104.9l-.6 .4"/>
<path d="M307.3 104.7v.4M307.5 104.4l.3 .2M307.6 104.4l-.3 .3M307.7 103.9l-3.3 1.8M308.4 100.6h.1M308.5 101.3a3.4 3.4 0 0 1-1 2.8h-.1M308.8 102.1a3.2 3.2 0 0 1-1 2.5M308.8 101v1.1M309.7 103.4v.2l-1.2 .6-1.2 .9M309.7 103.5l12.6 7.3M310.7 102.9l11.6 6.6M311.6 102.4l.5 .3 .8-.1"/>
<path d="M312 102.1l-4.2 2.5M312 102.1l.9 .5M312.1 107.1v6.2l6.2 16.1 4.5-.5M312.1 109.4l-1.9 .1M312.1 111.8h-.5M312.1 107.5l-2.4 1.3M312.6 105.2l-4 2.3M313.1 102.5v.2l-.2-.1M314 106l-1.9 1.1M314.3 119.1l.3 2.9M315.5 106.8l-3.4 .3M320.9 110l4.1 10.6"/>
<path d="M322.3 101l-1.1-.7v8.6l1.1 .6M327.8 107.5v-1.2l-5.5 3.2M327.8 107.5l-5.5 3.3M329.6 110.8a1.8 1.8 0 0 0-2 2.4 1.78 1.78 0 0 0 2.3 1.7M330.5 114.9l-1.5 .1M330.5 110.7l-1.9 .2M330.5 117.4l-5.5 3.2M330.5 117.6l-9.9 5.7M330.5 106l-2.7 1.5M331.3 113.4h.9l1.7 4.5-.9 .1zM335.8 119.3l.1 .3M335.9 119.6h-.1"/>
<path d="M338.8 109.9l.2 .1M338.9 118.7v1.2M338.9 118.7l.5 .2M339.1 118.6l-.2 .1M339.2 118.6l.3 1M339.4 114l-.2 .2M339.9 109.9a1.69 1.69 0 0 0-2.2 1.4 2.08 2.08 0 0 0 .4 2.2 2.08 2.08 0 0 0 2.1 .5h.1M340.3 119.1a2.01 2.01 0 0 0-3 .3l-1.1 1.2-.4 .8M342.9 104.3l-7.1 4.2M342.9 104.3l2 5.1M342.9 104.3l-.9 .2-6.2 3.6M343.2 115.4v2"/>
<path d="M346.4 113.6v5.3l1.1-.7M346.5 113.4l-10.6 6.2M347.5 113.3v14.2l-1.1 .6M357 103.3l1.1 .6M358.1 103.9v-2.5l-1.1 .6v2.5l-1.6 .9M362.1 108.2a1.48 1.48 0 0 1 2.4 .8 2.11 2.11 0 0 1-1 2.9 2.11 2.11 0 0 1-2-1.4 2.11 2.11 0 0 1 .6-2.3zM362.4 108.6a1.22 1.22 0 0 1 1.3 0 1.22 1.22 0 0 1 .6 1.1 1.19 1.19 0 0 1-.6 1.4 1.19 1.19 0 0 1-1.4-.2 1.82 1.82 0 0 1 .1-2.3zM362.9 107.8l-24.4 2.2M363.3 111.9l-24.4 2.2M75 122.6l-1.2 .7 2.4 4.2M75 122.6l6.6 11.2M76.2 127.5l1.6 2.9"/>
<path d="M77.5 126.7l-1.3 .8M77.8 130.4l2.5 4.2 1.3-.8M79.1 129.6l-1.3 .8M89.5 134.5l-.5 1.5 1.9 .5 .5-1.4M97.5 127.5l1.9 3.2M98.6 137.3l26.8-15.5 .8 1.3-26.9 15.5zM99.4 130.7l-7.7 4.5M99.4 130.7l1 1.8M100.4 132.5l-6.1 3.5-6.8-2.1a3.4 3.4 0 0 1-2.1 .9l-.8-.4-.7-1.1-1.3 .8-1-.3M113.6 122.3l-14.3 8.2M202.5 137.7l2.1 1.5M214.6 137.3l3.2 .8"/>
<path d="M217.8 138.1l.5-.3 1.2 2M217.8 138.1l-.8 .5M219.6 139.8l4 7M219.6 139.8l-3.5 2M219.6 139.8l-6.5-3.2-2.7-.7-7.8 4.5M221.9 120.5l-8.4 4.8v11.5M222.4 120.2l-.5 .3M223.4 139.9l.5 .3M223.4 137.5h6.7M223.4 139.9l-2.8 1.6M227.2 139.1l1.9-.7 1.9 3.3 .6 1-1.6 1.2M230.1 137.5l-.8 1.3"/>
<path d="M231.1 135.9l-1 1.6M231.4 136.5l3 5.1M231.4 134.9l-.2 .4M243.3 128.1l.2 .1M243.3 128.1l-11.9 6.8M247.6 135.3v.2M247.6 135.5l-12.5 7.3-.2-.3-10.3 6M247.6 135.5l2.6 4.4-10.8 6.3-1.8 6.8 4.9 8.6M251.4 123.6l-20.6 11.9 .6 1M252 124.6l-20.6 11.9M254.5 130l-20.1 11.6M254.8 131.1l-19.9 11.5-.5-1"/>
<path d="M271.1 120.2l1.1 .6v4l-1.1-.6M275.7 136.7l1 .6M276.7 137.3v-2.4l-1 .6v2.4l-1.6 .9M278.3 133.7l1.6 .9v1.2l3.6 2.1M280 122.2a.79 .79 0 0 1 1.2 .3 1.19 1.19 0 0 1 .1 1.7 1.54 1.54 0 0 1-1.3-2zM284.5 137.3h.1M284.5 137.3l-1 .6M284.7 122.2l-3.3 1.9M284.7 137.3l-1.2-.7v1.3M296.1 127.9l9.2-.8 .5 1.3-9.1 .9zM313.5 133.6l-1-.6v4.1l1 .6 1.1-.6v4l-1.1 .6-1-.6v4.1l1 .6 1.1-.6v4.1l-1.1 .6-1-.6v4.1M313.5 122.6v31.4"/>
<path d="M314.6 122v11l-1.1 .6M314.6 122l-1.1 .6M315.2 121.5l-.6 .1M315.5 122.2l-.9 .1M316.3 124.3l-1.7 .2M316.5 124.7l-1.9 1.1M316.7 121a1.4 1.4 0 0 1 1.5 1.8l-.1 .2a1.37 1.37 0 0 1-1.6-1.7zM318.8 129.3l-4.2 2.4M320.6 123.3l2.2 5.6M321.3 129.1l-7.8 4.5M324.1 131.5l-1 .6v4.1l1-.6M324.1 128.2v19.7l-3.5 2v1.2l-3.6 2.1"/>
<path d="M324.1 139.7l-1 .6v4.1l1-.6M325 120.6l-3.8 .3-.6 2.4M327.3 126.3l-4.5 2.6M327.3 125.4v37.9l.7 .4v1.2l2.8 1.6M327.3 125.4l4.2 2.4M327.3 125.4l1.1-.6 2.1 1.2M330.5 124.5l-1.4 .7M330.5 123.2l1 .6v4M332.6 133.6v31.5l-1.1 .6M334.7 134.8l-3.2-1.8v32.7M335.8 121.7l9.5-5.5 1.1 .6-10.6 6.1M338.9 129.3v27.2l.8 .4v1.2l2.8 1.7"/>
<path d="M338.9 125.6v.6M340 122.2a2.64 2.64 0 0 1 2.5-1.1 1.89 1.89 0 0 1 .8 2.4 4.1 4.1 0 0 1-3.5 3.4 1.92 1.92 0 0 1-.8-2.8l.2-.7zM340.5 121.8h-.1a6.3 6.3 0 0 1-1.5 2.7M341.8 124l-3 1.7M342.1 121a4.4 4.4 0 0 1-3.1 5.3M343.2 126.8v32.2M343.7 126.5l2.7 1.6M344.3 126.8v31.6l-1.1 .6M346.4 125l-10.6 6.1M347.5 122.3l-1.1 .6v5.2M71.6 153h1v1.5h5v-1.5h5v1.5h5v-1.5h5v1.5h5v-1.5h5v1.5h5v-1.5h5v1.5h5v-1.5h5v1.5h5v-1.5h1M80.3 153v.1h-1v1.5h-4v-.1"/>
<path d="M216.1 141.8l-1.5-2.6-11.1 6.4M216.1 141.8l-11.6 6.8M220.1 148.8l6.7 11.6-5.9 3.5M220.1 148.8l-11.6 6.6M220.8 142l6.1-3.5 2.1 3.6 1.4 2.4-6.1 3.6M223.6 146.8l-3.5 2M223.6 146.8l2.5 4.3M226.1 151.1l-3.5 2M226.1 151.1l3.4-2 6.5 11.2M287.3 143.5l1.1 .6M288.4 144.1v-2.5l-1.1 .6v2.5l-1.5 .9M290 141.6l.5 .4"/>
<path d="M290.5 142v-1.3l3.6 2.1v1.2l3.5 2M291.6 141.3h.1M291.6 141.3l-1.1 .7M297.6 146v-1.2l3.5 2.1v1.2l3.6 2M298.7 145.4h.1M298.7 145.4l-1.1 .6M304.7 150.1v-1.2l3.5 2v1.2l3.5 2.1M305.8 149.5h.1M305.8 149.5l-1.1 .6M312.5 153.4l1 .6M312.5 153.4l-.8-.4v1.2M312.8 153.6h.1"/>
<path d="M312.8 153.6l-1.1 .6M316 152.6h.1M316 152.6l1 .6M317 153.2v-1.3l-3.5 2.1M343.2 159l-.7-.4v1.2M343.6 158.8v.4l-1.1 .6M223.9 161.5v.6M225.2 160.8l.3 .4M226.6 160l-6.4 3.7M227.8 165.1v.1M236 160.3l-8.4 4.9M236 160.3l1.4 2.4-3.8 2.1"/>
<path d="M331.5 165.7l-.7-.4v1.2M331.9 165.5v.4l-1.1 .6M119.1 183.2h15M119.1 181.7h15M111.3 216.4h30.6v30.5h-30.6zM111.3 219.8h-5v2.9M117.6 202.9v-23.5h1.5v23.5M117.6 202.9h1.5M117.6 202.9v13.5M118.1 216.4v1.5h17v-1.5M119.1 202.9v13.5M134.1 202.9v-23.5h1.5v23.5"/>
<path d="M134.1 202.9v13.5M134.1 202.9h1.5M135.6 202.9v13.5M141.9 219.8h4.9v2.9M70.1 225.7h3.7M70.1 237.7h3.7M71.6 225.7v12M73.8 225.7v12M73.8 224.2h-3.7v15h3.7M73.8 224.2h.5M73.8 239.2h.5M73.8 225.7h2.8"/>
<path d="M73.8 224.2v1.5M73.8 237.7v1.5M73.8 237.7h2.8M74.3 224.2h24.2M74.3 239.2h24.2M74.3 239.2v1.5h24.2M75 225.7v1.5M75 236.2v1.5M75.3 227.2h-.3v9h.3M75.3 236.2h1.3M75.3 227.2h1.3M75.3 227.2v9"/>
<path d="M76.2 227.2v9M76.6 224.2v15M78.1 224.2v15M78.1 225.7h7.3M78.1 237.7h7.3M78.1 236.2h.5M78.1 227.2h.5M78.1 227.2v9M78.6 225.7v12M85.1 225.7v12M85.4 225.7h3.7M85.4 237.7h3.7"/>
<path d="M85.4 224.2v1.5M85.4 237.7v1.5M85.8 225.7v12M85.8 236.2h1.6M85.8 227.2h1.6M87.4 236.2h2M87.4 227.2h2M87.4 227.2v9M89.1 224.2v1.5M89.1 237.7v1.5M89.1 225.7h17.2M89.1 237.7h17.2"/>
<path d="M89.4 236.2h2.6M89.4 227.2h2.6M89.4 227.2v9M91.4 225.7v1.5M91.4 236.2v1.5M92 236.2h1.1M92 227.2h1.1M92 227.2v9M92.3 222.5l-.2 .2M92.3 222.5l-.9 .2M92.3 222.5v.2M92.4 222.5l.2 .2 .2-.2 .9 .2"/>
<path d="M92.4 222.5h-.1M92.4 222.5v.2M93 222.5l.8 .2M93.1 236.2h.5M93.1 227.2h.5M93.1 227.2v9M93.6 225.7v12M98.5 222.7h-24.2v1.5M98.5 224.2h12.8M98.5 239.2h12.8M98.5 222.7h12.8M98.5 222.7v1.5"/>
<path d="M98.5 239.2v1.5M100 225.7v12M100.8 225.7v12M100.8 236.2h1.2M100.8 227.2h1.2M102 236.2h2.8M102 227.2h2.8M102 227.2v9M104.8 227.2v9M104.8 236.2h1.5M104.8 227.2h1.5M106.1 227.2v9"/>
<path d="M106.3 227.7h1.5v8h-1.5M106.3 224.2v15M111.3 223.2h1.5v17h-1.5M117.8 222.8a12.5 12.5 0 0 1 20.1 3.6 9.6 9.6 0 0 0-.1 10.8 12.5 12.5 0 0 1-18.6 4.6 12.5 12.5 0 0 1-1.4-19zM137.3 227.5a11.5 11.5 0 0 1-.1 8.7M137.4 227.2a11.7 11.7 0 0 1-.1 9.3M138 230.5a2.38 2.38 0 0 1 0 2.4M141.9 224.2h4.3M141.9 239.2h4.3M141.9 222.7h4.3M141.9 223.2h-1.6v17h1.6M146.2 222.7h15.4v1.5"/>
<path d="M146.2 224.2h15.4M146.2 239.2h15.4M146.2 222.7v1.5M146.2 239.2v1.5M146.8 233.7h8.6M146.8 229.6h8.6M146.8 227.7h-1.5v8h1.5M146.8 224.2v15M147.2 224.2v5.4M147.2 233.7v5.5M155.4 224.2v15M156.7 224.2v15"/>
<path d="M158.8 233.7h33.9M158.8 229.6h33.9M159.7 229.6l-.3-.2a1.04 1.04 0 0 0-1.1 1.1 3.6 3.6 0 0 0 .5 3.2l.3 .2 .6-.2M161.6 239.2v1.5h-15.4M161.6 224.2h.1v5.4M161.7 233.7v5.5h-.1M192.1 230l.6-.4a1.55 1.55 0 0 1 1 1.9 2.29 2.29 0 0 1-.8 2.2 1.04 1.04 0 0 1-1.1-1 3.4 3.4 0 0 1 .3-2.7zM192.4 230.3l.3-.1a1.07 1.07 0 0 1 .7 1.2 1.6 1.6 0 0 1-.7 1.8 2.01 2.01 0 0 1-.3-2.9zM89.9 241.2l.7 .2M89.9 241.2l.3 .2h.4M89.9 240.7v.5M90.6 241.4h2"/>
<path d="M91.2 241.2l-.6 .2M91.2 241.2l1.4 .2M91.2 240.7v.5M91.4 241.4v6.6h2.4v-6.6M92.6 241.4h2.1M94 241.2l-1.4 .2M94 240.7v.5M94 241.2l.7 .2M95.4 241.2l-.7 .2M95.4 240.7v.5M98.5 240.7h12.8M106.3 240.7v2.9h5"/>
<path d="M115.3 246.9v1.1h2.3M117.6 246.9v13.5M118.1 246.9v-1.5h17v1.5M119.1 246.9v13.5M120.1 246.9v6.5h4.7v-2.5h3.5v2.5h4.8v-6.5M121.5 253.4v1.2l2.7 .1M122.6 248.7h1.5v3h-1.5zM123 253.4v1.8h1.2M124 255.2v.5h.7M124.2 255.2h4.5M124.2 253.6v1.6M124.2 253.6l4.5 .1"/>
<path d="M124.2 253.4v.2M124.7 255.7h3.6M124.7 255.2v.5M126.2 255.7v.5h.5v-.5M128.3 255.2v.5M128.7 253.7v1.5M128.7 253.4v.3M129 255.2v.5h-.7M129.1 248.7h1.5v3h-1.5zM130 253.4v1.8h-1.3M131.4 253.4v1.3h-2.7M134.1 246.9v13.5"/>
<path d="M135.6 246.9v13.5M141.9 240.7h4.3M146.8 240.7v2.9h-4.9M117.6 260.4v23.5h1.5v-23.5M117.6 260.4h1.5M134.1 260.4v23.5h1.5v-23.5M134.1 260.4h1.5M119.1 281.7h15M119.1 280.2h15"/>
<circle cx="77.4" cy="111.1" r=".5"/>
<circle cx="78.1" cy="118.8" r=".56"/>
<circle cx="92.4" cy="111.7" r=".38"/>
<circle cx="103.5" cy="105.3" r="1.12"/>
<circle cx="116.5" cy="105.3" r="1.01"/>
<circle cx="85.5" cy="133.3" r=".5"/>
<circle cx="92.6" cy="129.5" r="1.26"/>
<circle cx="92.6" cy="129.4" r="1.2"/>
<circle cx="126.6" cy="231.7" r="12.5"/>
</g>
<text font-size="8" x="397.4" y="243.7">A</text>
<g font-size="5.3">
<text x="346.7" y="256.9">Plano Conjunto:</text>
<text x="341.9" y="262.2">Mecanismo Disparo</text>
</g>
<g font-size="4.7">
<text x="42.7" y="8.6">1</text>
<text x="92.1" y="8.6">2</text>
<text x="141.5" y="8.6">3</text>
<text x="190.9" y="8.6">4</text>
<text x="240.2" y="8.6">5</text>
<text x="289.6" y="8.6">6</text>
<text x="339" y="8.6">7</text>
<text x="388.4" y="8.6">8</text>
<text x="121.7" y="18.9">246,69</text>
<text x="20.8" y="29.9">A</text>
<text x="411.3" y="29.9">A</text>
<text x="21.3" y="77.8">B</text>
<text x="411.3" y="77.8">B</text>
<text x="203.8" y="82.3" transform="rotate(75 203.8 82.3)">30°</text>
<text x="47.1" y="99.1" transform="rotate(-90 47.1 99.1)">237</text>
<text x="226.8" y="99.9">10</text>
<text x="151.4" y="103.7">B</text>
<text x="248.8" y="110.7">8,25</text>
<text x="20.7" y="125.5">C</text>
<text x="410.7" y="125.6">C</text>
<text x="53.1" y="135.7" transform="rotate(-90 53.1 135.7)">98,35</text>
<text x="59.1" y="144.5" transform="rotate(-90 59.1 144.5)">50</text>
<text x="78.8" y="163.5">45</text>
<text x="127.6" y="165.8">SECCIÓN A-A</text>
<text x="21.3" y="173.4">D</text>
<text x="87.8" y="169.5">92,72</text>
<text x="128.3" y="170.3">ESCALA: 1 : 2</text>
<text x="410.9" y="173.4">D</text>
<text x="217.6" y="182.2">DETALLE B</text>
<text x="21.3" y="221.2">E</text>
<text x="411.3" y="221.2">E</text>
<text x="58.5" y="242.3">A</text>
<text x="207.8" y="242.3">A</text>
<text x="302.4" y="255.9">--</text>
<text x="21.3" y="269.1">F</text>
<text x="411.3" y="269.1">F</text>
<text x="42.8" y="290.6">1</text>
<text x="92.1" y="290.6">2</text>
<text x="141.5" y="290.6">3</text>
<text x="190.9" y="290.6">4</text>
<text x="240.3" y="290.6">5</text>
<text x="289.6" y="290.6">6</text>
<text x="339" y="290.6">7</text>
<text x="388.4" y="290.6">8</text>
</g>
<g font-size="3.9">
<text x="325.4" y="245.6">Diseño de Sistemas Mecatrónicos</text>
<text x="401.1" y="277.7">A3</text>
</g>
<g font-size="2.8">
<text x="282.5" y="277.5">MDF 3 mm de espesor</text>
<text x="282.5" y="280.4">Plástico ABS</text>
<text x="334.5" y="285.4">1:2</text>
</g>
<g font-size="2.7">
<text x="330.5" y="235">ESCUELA DE INGENIERIA MECATRÓNICA</text>
<text x="374.5" y="285.5">18</text>
<text x="382.5" y="285.5">19</text>
</g>
<g font-size="2">
<text x="391.8" y="235">REVISIÓN:</text>
<text x="322.8" y="241">CURSO:</text>
<text x="237.2" y="251.8">NOMBRE</text>
<text x="254.6" y="251.7">FIRMA</text>
<text x="268.9" y="251.9">FECHA</text>
<text x="277.9" y="251.9">ACABADO:</text>
<text x="223.1" y="255.9">DIBUJ.</text>
<text x="236.2" y="255.9">S. Mena</text>
<text x="266.2" y="255.9">02/05/2018</text>
<text x="322.8" y="252">DENOMINACIÓN</text>
<text x="223.3" y="260.1">VERIF.</text>
<text x="234.9" y="260.1">J. Palacios</text>
<text x="266" y="260.3">02/05/2018</text>
<text x="278.5" y="262.2">REBARBAR Y</text>
<text x="223.3" y="264.2">APROB.</text>
<text x="223.3" y="268.6">FABR.</text>
<text x="236.3" y="264.2">J. Mora</text>
<text x="266.3" y="264.5">02/05/2018</text>
<text x="278.5" y="264.7">ROMPER ARISTAS</text>
<text x="278.5" y="267.2">VIVAS</text>
<text x="224.5" y="272.8">SI NO SE INDICA LO CONTRARIO:</text>
<text x="224.5" y="275.3">LAS COTAS SE EXPRESAN EN MM</text>
<text x="278.5" y="272.3">MATERIAL:</text>
<text x="323" y="273.4">DESIGNACIÓN:</text>
<text x="398" y="272.3">FORMATO</text>
<text x="224.5" y="277.8">ACABADO SUPERFICIAL:</text>
<text x="224.5" y="280.3">TOLERANCIAS:</text>
<text x="226.1" y="282.8">LINEAL:</text>
<text x="226.2" y="285.3">ANGULAR:</text>
<text x="278.5" y="285.3">PESO: gramos</text>
<text x="322.9" y="285.3">ESCALA:</text>
<text x="368.4" y="285.5">HOJA</text>
<text x="378.8" y="285.5">DE</text>
</g>
</svg>
